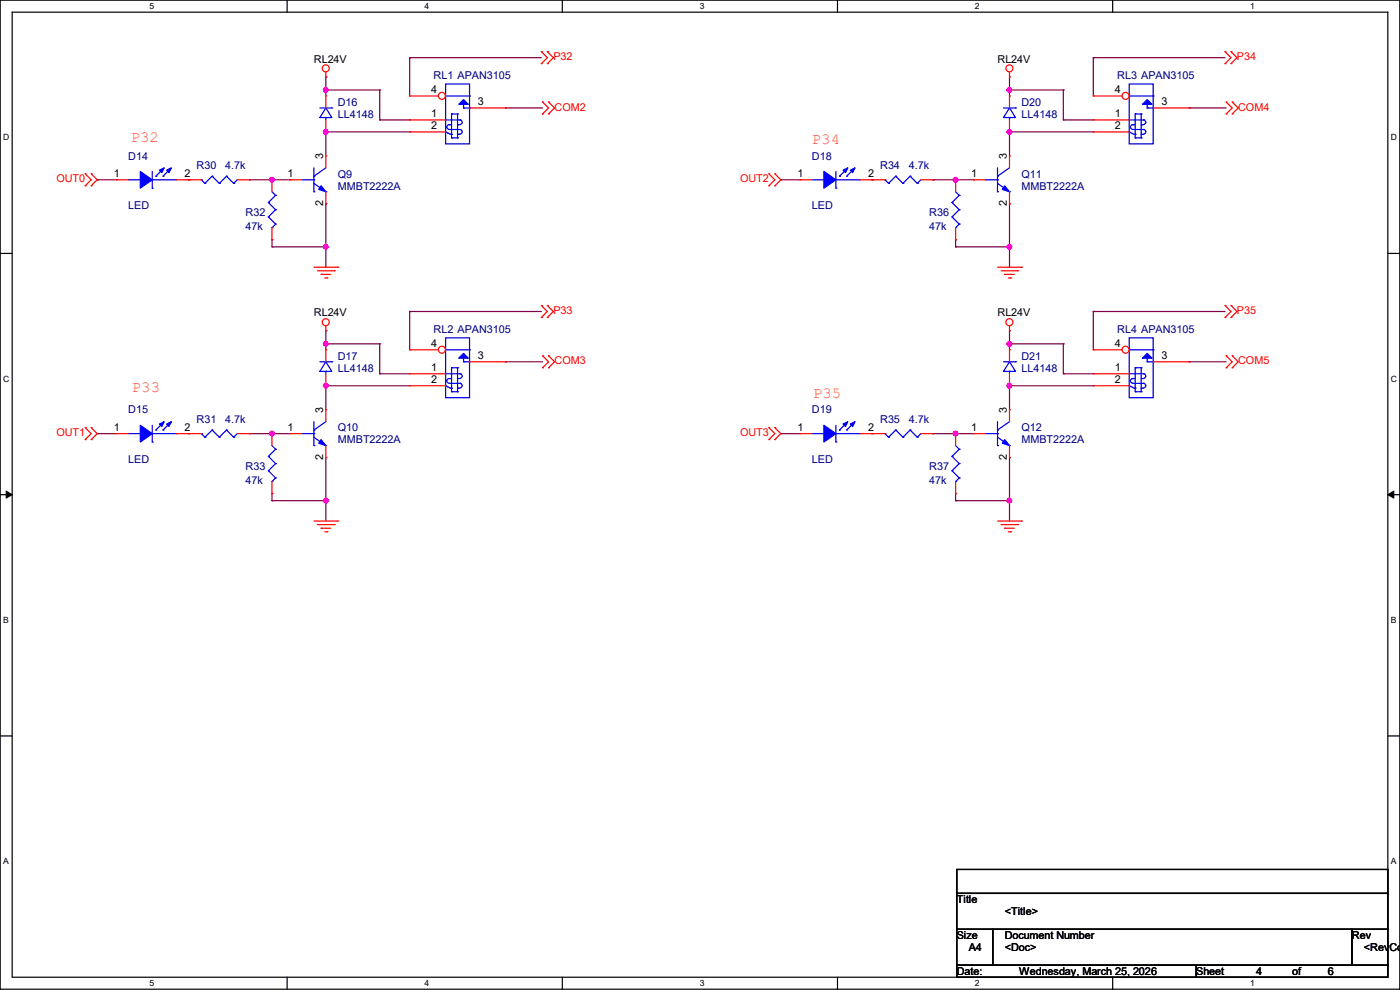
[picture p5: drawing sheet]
<svg xmlns="http://www.w3.org/2000/svg" width="297mm" height="210mm" viewBox="0 0 297 210" stroke-linecap="round" stroke-linejoin="round" font-family="sans-serif">
<path d="M0 0h297v209.8h-297zM2.6 2.6h291.8v204.7h-291.8z" fill="none" stroke="#000" stroke-width=".25"/>
<g fill="#fff">
<path d="M31.7 .3h1v2h-1z"/>
<path d="M31.7 207.6h1v1.9h-1z"/>
</g>
<path d="M60.9 0v2.6M60.9 207.3v2.5" fill="none" stroke="#000" stroke-width=".25"/>
<g fill="#fff">
<path d="M90.1 .3h1v2h-1z"/>
<path d="M90.1 207.6h1v1.9h-1z"/>
</g>
<path d="M119.3 0v2.6M119.3 207.3v2.5" fill="none" stroke="#000" stroke-width=".25"/>
<g fill="#fff">
<path d="M148.5 .3h.9v2h-.9z"/>
<path d="M148.5 207.6h.9v1.9h-.9z"/>
</g>
<path d="M177.7 0v2.6M177.7 207.3v2.5" fill="none" stroke="#000" stroke-width=".25"/>
<g fill="#fff">
<path d="M206.8 .3h1v2h-1z"/>
<path d="M206.8 207.6h1v1.9h-1z"/>
</g>
<path d="M236.1 0v2.6M236.1 207.3v2.5" fill="none" stroke="#000" stroke-width=".25"/>
<g fill="#fff">
<path d="M265.2 .3h1v2h-1z"/>
<path d="M265.2 207.6h1v1.9h-1z"/>
<path d="M.7 28.2h1.2v1.9h-1.2z"/>
<path d="M295.1 28.2h1.2v1.9h-1.2z"/>
<path d="M.7 79.3h1.2v2h-1.2z"/>
<path d="M295.1 79.3h1.2v2h-1.2z"/>
</g>
<path d="M0 53.8h2.6M294.4 53.8h2.6" fill="none" stroke="#000" stroke-width=".25"/>
<g fill="#fff">
<path d="M.7 130.5h1.2v2h-1.2z"/>
<path d="M295.1 130.5h1.1v2h-1.1z"/>
</g>
<path d="M0 104.9h2.6M294.4 104.9h2.6" fill="none" stroke="#000" stroke-width=".25"/>
<path d="M1.3 104.2l1.3 .7-1.3 .8zM294.4 104.9l1.3-.7v1.5z" fill="#000" stroke="#000" stroke-width=".21"/>
<g fill="#fff">
<path d="M.7 181.7h1.2v2h-1.2z"/>
<path d="M295.1 181.7h1.1v2h-1.1z"/>
</g>
<path d="M0 156.1h2.6M294.4 156.1h2.6M203 184.4h91.4v5.1h-91.4zM203 189.5h91.4v7.6h-91.4zM203 197.1h7.6v7.7h-7.6zM210.6 197.1h76.2v7.7h-76.2zM286.8 197.1h7.6v7.7h-7.6zM203 204.8h50.8v2.5h-50.8zM253.8 204.8h40.6v2.5h-40.6z" fill="none" stroke="#000" stroke-width=".25"/>
<g fill="none" stroke="#800040" stroke-width=".25">
<path d="M69.1 19.1h.1M69.1 16.3h.1M69.1 16.3v4.1M69.1 19.1h11.5M80.6 19.1h.1M80.6 19.1v6.3M86.9 12.2h.1M86.9 12.2v8.2M86.9 12.2h28M214.2 19.1h.1M214.2 16.3h.1M214.2 19.1h11.4"/>
<path d="M214.2 16.3v4.1M225.6 19.1h.1M225.6 19.1v6.3M231.9 12.2h.1M231.9 12.2h28M231.9 12.2v8.2M20.6 38.1h.1M20.6 38.1h4.1M39.9 38.1h.1M39.9 38.1h.3M52.9 38.1h.1M52.9 38.1h8.6"/>
<path d="M57.7 38.1h.1M69.1 28h.1M69.1 28v5.1M69.1 28h17.8M80.6 25.4h.1M80.6 25.4h6.3M107.2 22.9h.1M107.2 22.9h7.9M165.7 38.1h.1M165.7 38.1h4M185 38.1h.1M185 38.1h.2"/>
<path d="M197.9 38.1h.1M197.9 38.1h8.6M202.7 38.1h.1M214.2 28h.1M214.2 28h17.7M214.2 28v5.1M225.6 25.4h.1M225.6 25.4h6.3M252.3 22.9h.1M252.3 22.9h7.8M57.7 52.4h.1M57.7 50.8h.1"/>
<path d="M57.7 52.4h11.4M57.7 50.8v1.6M69.1 43.2h.1M69.1 52.4h.1M69.1 43.2v13.5M202.7 52.4h.1M202.7 50.8h.1M202.7 52.4h11.5M202.7 50.8v1.6M214.2 43.2h.1M214.2 52.4h.1M214.2 43.2v13.5"/>
<path d="M69.1 72.9h.1M69.1 70.1h.1M69.1 70.1v4.1M69.1 72.9h11.5M80.6 79.3h.1M80.6 72.9h.1M80.6 72.9v6.4M80.6 79.3h6.3M86.9 66.1h.1M86.9 66.1v8.1M86.9 66.1h28M107.2 76.8h.1"/>
<path d="M107.2 76.8h7.9M214.2 72.9h.1M214.2 70.1h.1M214.2 72.9h11.4M214.2 70.1v4.1M225.6 79.3h.1M225.6 72.9h.1M225.6 79.3h6.3M225.6 72.9v6.4M231.9 66.1h.1M231.9 66.1h28M231.9 66.1v8.1"/>
<path d="M252.3 76.8h.1M252.3 76.8h7.8M20.6 92h.1M20.6 92h4.1M39.9 92h.1M39.9 92h.3M52.9 92h.1M52.9 92h8.6M57.7 92h.1M69.1 97.1h.1M69.1 81.8h.1M69.1 81.8v5.1"/>
<path d="M69.1 97.1v13.4M69.1 81.8h17.8M165.7 92h.1M165.7 92h4M185 92h.1M185 92h.2M197.9 92h.1M197.9 92h8.6M202.7 92h.1M214.2 97.1h.1M214.2 81.8h.1M214.2 81.8h17.7"/>
<path d="M214.2 81.8v5.1M214.2 97.1v13.4M57.7 106.2h.1M57.7 104.7h.1M57.7 104.7v1.5M57.7 106.2h11.4M69.1 106.2h.1M202.7 106.2h.1M202.7 104.7h.1M202.7 106.2h11.5M202.7 104.7v1.5M214.2 106.2h.1"/>
</g>
<g fill="#f0f" stroke="#f0f" stroke-width=".25">
<circle cx="69.1" cy="52.3" r=".49"/>
<circle cx="57.7" cy="38.1" r=".49"/>
<circle cx="69.1" cy="28" r=".49"/>
<circle cx="69.1" cy="19.1" r=".49"/>
<circle cx="69.1" cy="106.2" r=".49"/>
<circle cx="57.7" cy="92" r=".49"/>
<circle cx="69.1" cy="81.8" r=".49"/>
<circle cx="69.1" cy="72.9" r=".49"/>
<circle cx="214.1" cy="52.3" r=".49"/>
<circle cx="202.7" cy="38.1" r=".49"/>
<circle cx="214.1" cy="28" r=".49"/>
<circle cx="214.1" cy="19.1" r=".49"/>
<circle cx="214.1" cy="106.2" r=".49"/>
<circle cx="202.7" cy="92" r=".49"/>
<circle cx="214.1" cy="81.8" r=".49"/>
<circle cx="214.1" cy="72.9" r=".49"/>
</g>
<g fill="none" stroke="#f00" stroke-width=".25">
<path d="M69.1 16.3h.1M69.1 15.3v1M114.9 13.5h.1M114.9 11h.1M114.9 11l1.2 1.2-1.2 1.3M116.1 13.5h.1M116.1 11h.1M116.1 11l1.3 1.2-1.3 1.3M214.2 16.3h.1M214.2 15.3v1M259.9 13.5h.1M259.9 11h.1"/>
<path d="M259.9 11l1.3 1.2-1.3 1.3M261.2 13.5h.1M261.2 11h.1M261.2 11l1.2 1.2-1.2 1.3M18.1 36.9h.1M18.1 39.4h.1M18.1 36.9l1.2 1.2-1.2 1.3M19.3 39.4h.1M19.3 36.9h.1M19.3 36.9l1.3 1.2-1.3 1.3M57.7 38.1h.1M57.7 38.1v2.6"/>
<path d="M69.1 28h.1M69.1 20.4h.1M69.1 20.4v2.5M69.1 25.4v2.6M115.1 24.2h.1M115.1 21.6h.1M115.1 21.6l1.3 1.3-1.3 1.3M116.4 24.2h.1M116.4 21.6h.1M116.4 21.6l1.2 1.3-1.2 1.3M163.1 36.9h.1M163.1 39.4h.1"/>
<path d="M163.1 36.9l1.3 1.2-1.3 1.3M164.4 39.4h.1M164.4 36.9h.1M164.4 36.9l1.3 1.2-1.3 1.3M202.7 38.1h.1M202.7 38.1v2.6M214.2 28h.1M214.2 20.4h.1M214.2 20.4v2.5M214.2 25.4v2.6M260.1 24.2h.1M260.1 21.6h.1"/>
<path d="M260.1 21.6l1.3 1.3-1.3 1.3M261.4 24.2h.1M261.4 21.6h.1M261.4 21.6l1.3 1.3-1.3 1.3M57.7 50.8h.1M57.7 48.3v2.5M66.6 56.7h5.1M67.4 57.4h3.5M68.1 58.2h.1M68.1 58.2h2M68.9 59h.5M69.4 59h.1"/>
<path d="M70.9 57.4h.1M71.7 56.7h.1M202.7 50.8h.1M202.7 48.3v2.5M211.6 56.7h5.1M212.4 57.4h3.5M213.1 58.2h.1M213.1 58.2h2.1M213.9 59h.5M214.4 59h.1M215.9 57.4h.1M216.7 56.7h.1"/>
<path d="M69.1 70.1h.1M69.1 69.1v1M114.9 67.4h.1M114.9 64.8h.1M114.9 64.8l1.2 1.3-1.2 1.3M115.1 78h.1M115.1 75.5h.1M115.1 75.5l1.3 1.3-1.3 1.2M116.1 67.4h.1M116.1 64.8h.1M116.1 64.8l1.3 1.3-1.3 1.3M116.4 78h.1"/>
<path d="M116.4 75.5h.1M116.4 75.5l1.2 1.3-1.2 1.2M214.2 70.1h.1M214.2 74.2h.1M214.2 69.1v1M214.2 74.2v2.6M214.2 79.3v2.5M259.9 67.4h.1M259.9 64.8h.1M259.9 64.8l1.3 1.3-1.3 1.3M260.1 78h.1M260.1 75.5h.1"/>
<path d="M260.1 75.5l1.3 1.3-1.3 1.2M261.2 67.4h.1M261.2 64.8h.1M261.2 64.8l1.2 1.3-1.2 1.3M261.4 78h.1M261.4 75.5h.1M261.4 75.5l1.3 1.3-1.3 1.2M18.1 90.7h.1M18.1 93.3h.1M18.1 90.7l1.2 1.3-1.2 1.3M19.3 93.3h.1M19.3 90.7h.1"/>
<path d="M19.3 90.7l1.3 1.3-1.3 1.3M163.1 90.7h.1M163.1 93.3h.1M163.1 90.7l1.3 1.3-1.3 1.3M164.4 93.3h.1M164.4 90.7h.1M164.4 90.7l1.3 1.3-1.3 1.3M202.7 92h.1M202.7 92v2.5M214.2 81.8h.1M66.6 110.5h5.1M67.4 111.3h3.5"/>
<path d="M68.1 112.1h.1M68.1 112.1h2M68.9 112.8h.5M69.4 112.8h.1M70.9 111.3h.1M71.7 110.5h.1M202.7 104.7h.1M202.7 102.2v2.5M211.6 110.5h5.1M212.4 111.3h3.5M213.1 112.1h.1M213.1 112.1h2.1"/>
<path d="M213.9 112.8h.5M214.4 112.8h.1M215.9 111.3h.1M216.7 110.5h.1"/>
<circle cx="69.1" cy="14.5" r=".74"/>
<circle cx="214.1" cy="14.5" r=".74"/>
<circle cx="69.1" cy="68.3" r=".74"/>
<circle cx="214.1" cy="68.3" r=".74"/>
</g>
<g fill="none" stroke="#00f" stroke-width=".25">
<path d="M67.9 22.9h2.5M69.1 22.9l1.3 2h-2.5zM69.1 24.9h.1M69.1 24.9v.5M70.4 22.9h.1M212.9 22.9h2.5M214.2 22.9l1.2 2h-2.5zM214.2 24.9h.1M214.2 24.9v.5M215.4 22.9h.1M56.9 43h.1M56.9 46h.1"/>
<path d="M56.9 43l1.6 1.5M56.9 46l1.6 1.5M57.7 48.3h.1M57.7 40.7l.8 .7M58.5 41.4h.1M58.5 44.5h.1M58.5 47.5h.1M58.5 41.4l-1.6 1.6M58.5 44.5l-1.6 1.5M58.5 47.5l-.8 .8M202 43h.1M202 46h.1"/>
<path d="M202 43l1.5 1.5M202 46l1.5 1.5M202.7 48.3h.1M202.7 40.7l.8 .7M203.5 41.4h.1M203.5 44.5h.1M203.5 47.5h.1M203.5 41.4l-1.5 1.6M203.5 44.5l-1.5 1.5M203.5 47.5l-.8 .8M94.5 71.7h5.1v12.7h-5.1zM94.5 74.2h5.1"/>
<path d="M94.5 79.3h3.1M95.8 78h.1M95.8 78v5.1M95.8 78h1.3M97.1 78h.1M97.1 78v5.1M97.6 79.3h.1M97.6 79.3a.49 .49 0 0 1 .4 .5 .49 .49 0 0 1-.4 .5M98.3 76.8h.1M98.3 76.8h1.3M98.3 76v.8M99.6 74.2h.1"/>
<path d="M99.6 76.8h.1M212.9 76.8h2.5M214.2 76.8l1.2 2h-2.5zM214.2 78.8h.1M214.2 78.8v.5M215.4 76.8h.1M94.5 81.8l.5 .3M95.1 82l.7 .3M95.3 80.3a.49 .49 0 0 0-.5 .5 .49 .49 0 0 0 .5 .5M95.3 80.3h.1M95.3 80.3h.5M95.3 81.3h2.3"/>
<path d="M95.8 83.1h.1M95.8 82.3h.1M95.8 83.1h1.3M97.1 83.1h.1M97.1 80.3h.1M97.1 82.3h.1M97.1 80.3h.5M97.6 81.3h.1M97.6 81.3a.49 .49 0 0 1 .4 .5 .49 .49 0 0 1-.4 .5h-.5M202 96.8h.1M202 99.9h.1M202 96.8l1.5 1.5"/>
<path d="M202 99.9l1.5 1.5M202.7 94.5l.8 .8M203.5 95.3h.1M203.5 98.3h.1M203.5 95.3l-1.5 1.5M203.5 98.3l-1.5 1.6M202.7 102.2h.1M203.5 101.4h.1M203.5 101.4l-.8 .8"/>
</g>
<path d="M98.3 75l1.1 1h-2.1z" fill="#00f" stroke="#00f" stroke-width=".25"/>
<circle cx="93.7" cy="74.2" r=".74" fill="#fff" stroke="#f00" stroke-width=".25"/>
<g fill="none" stroke="#f00" stroke-width=".25">
<path d="M24.7 38.1h.1M24.7 38.1h2.5M37.4 38.1h2.5M39.9 38.1h.1M61.5 38.1h.1M61.5 38.1h2.6M69.1 33.1h.1M69.1 33.1v2.5M169.7 38.1h.1M169.7 38.1h2.6M182.4 38.1h2.6M185 38.1h.1"/>
<path d="M206.5 38.1h.1M206.5 38.1h2.6M214.2 33.1h.1M214.2 33.1v2.5M69.1 43.2h.1M69.1 40.7v2.5M214.2 43.2h.1M214.2 40.7v2.5M69.1 74.2h.1M69.1 74.2v2.6M69.1 79.3v2.5M86.9 74.2h.1"/>
<path d="M86.9 79.3h.1M86.9 74.2h6.1M86.9 79.3h7.6M99.6 76.8h7.6M107.2 76.8h.1M40.2 92h.1M40.2 92h2.5M50.3 92h2.6M52.9 92h.1M57.7 92h.1M57.7 92v2.5M69.1 81.8h.1"/>
<path d="M86.9 81.8h.1M86.9 81.8h7.6M169.7 92h.1M169.7 92h2.6M182.4 92h2.6M185 92h.1M206.5 92h.1M206.5 92h2.6M214.2 86.9h.1M214.2 97.1h.1M214.2 86.9v2.6M214.2 94.5v2.6"/>
<path d="M57.7 104.7h.1M57.7 102.2v2.5"/>
</g>
<g fill="#00f" stroke="#00f" stroke-width=".25">
<path d="M213.1 39.4l1.1 1.3-1.6-.5z"/>
<path d="M68.1 39.4l1 1.3-1.5-.5z"/>
<path d="M213.1 93.3l1.1 1.2-1.6-.5z"/>
<path d="M242.4 22.1l1-1 1 1z"/>
<path d="M174.8 36.4l2.5 1.7-2.5 1.8z" fill-rule="evenodd"/>
<path d="M180.4 36.1l1-.5-.5 1z" fill-rule="evenodd"/>
<path d="M178.9 36.1l1-.5-.5 1z" fill-rule="evenodd"/>
<path d="M29.8 36.4l2.5 1.7-2.5 1.8z" fill-rule="evenodd"/>
<path d="M35.3 36.1l1.1-.5-.5 1z" fill-rule="evenodd"/>
<path d="M33.8 36.1l1-.5-.5 1z" fill-rule="evenodd"/>
<path d="M174.8 90.2l2.5 1.8-2.5 1.8z" fill-rule="evenodd"/>
<path d="M180.4 90l1-.5-.5 1z" fill-rule="evenodd"/>
<path d="M178.9 90l1-.5-.5 1z" fill-rule="evenodd"/>
</g>
<g fill="none" stroke="#00f" stroke-width=".25">
<path d="M239.6 17.8h5v12.7h-5zM27.2 38.1h2.6M29.8 38.1h.1M32.3 39.9h.1M32.3 38.1h5.1M32.3 36.4v3.5M33.1 37.4h.1M34.6 37.4h.1M34.6 35.9l-1.5 1.5M36.1 35.9l-1.5 1.5M37.4 38.1h.1M64.1 38.1h2.5"/>
<path d="M66.6 37.4h.1M66.6 38.1h.1M66.6 38.9l2.5 1.8M66.6 35.6v5.1M69.1 35.6l-2.5 1.8M172.3 38.1h2.5M174.8 38.1h.1M177.3 39.9h.1M177.3 38.1h5.1M177.3 36.4v3.5M178.1 37.4h.1M179.6 37.4h.1"/>
<path d="M179.6 35.9l-1.5 1.5M181.1 35.9l-1.5 1.5M182.4 38.1h.1M209.1 38.1h2.5M211.6 37.4h.1M211.6 38.1h.1M211.6 38.9l2.6 1.8M211.6 35.6v5.1M214.2 35.6l-2.6 1.8M239.6 28l.4 .3M239.6 20.4h5M239.6 25.4h3"/>
<path d="M240.1 28.2l.5 .2M240.3 26.5a.49 .49 0 0 0-.5 .4 .49 .49 0 0 0 .5 .5M240.3 26.5h.1M240.3 26.5h.5M240.3 27.5h2.3M240.6 28.5h.2M240.8 29.3h.1M240.8 24.2h.1M240.8 28.5h.1M240.8 24.2v5.1M240.8 29.3h1.3M240.8 24.2h1.3"/>
<path d="M242.1 29.3h.1M242.1 24.2h.1M242.1 26.5h.1M242.1 28.5h.1M242.1 24.2v5.1M242.1 26.5h.5M242.1 28.5h.5M242.6 25.4h.1M242.6 27.5h.1M242.6 25.4a.49 .49 0 0 1 .5 .5 .49 .49 0 0 1-.5 .5M242.6 27.5a.49 .49 0 0 1 .5 .5 .49 .49 0 0 1-.5 .4M243.4 22.9h.1"/>
<path d="M243.4 22.1v.8M243.4 22.9h1.2M244.6 20.4h.1M244.6 22.9h.1M66.6 40.7h.1M69.1 40.7h.1M211.6 40.7h.1M214.2 40.7h.1M67.9 76.8h2.5M69.1 76.8l1.3 2h-2.5zM69.1 78.8h.1M69.1 78.8v.5"/>
<path d="M70.4 76.8h.1M42.7 92h.1M42.7 92l.8 .8M43.5 92.8h.1M45 91.2h.1M45 91.2l1.5 1.6M45 91.2l-1.5 1.6M46.5 92.8h.1M48 91.2h.1M48 91.2l1.6 1.6M48 91.2l-1.5 1.6M49.6 92.8h.1"/>
<path d="M50.3 92l-.7 .8M56.9 96.8h.1M56.9 99.9h.1M56.9 96.8l1.6 1.5M56.9 99.9l1.6 1.5M57.7 94.5l.8 .8M58.5 95.3h.1M58.5 98.3h.1M58.5 95.3l-1.6 1.5M58.5 98.3l-1.6 1.6M172.3 92h2.5M174.8 92h.1"/>
<path d="M177.3 93.8h.1M177.3 92h5.1M177.3 90.2v3.6M178.1 91.2h.1M179.6 91.2h.1M179.6 89.7l-1.5 1.5M181.1 89.7l-1.5 1.5M182.4 92h.1M209.1 92h2.5M211.6 91.2h.1M211.6 94.5h.1M211.6 92h.1"/>
<path d="M211.6 89.5v5M211.6 92.8l2.6 1.7M214.2 94.5h.1M214.2 89.5l-2.6 1.7M57.7 102.2h.1M58.5 101.4h.1M58.5 101.4l-.8 .8"/>
</g>
<circle cx="238.8" cy="20.3" r=".74" fill="#fff" stroke="#f00" stroke-width=".25"/>
<g fill="none" stroke="#f00" stroke-width=".25">
<path d="M185.2 38.1h.1M185.2 38.1h2.5M195.4 38.1h2.5M197.9 38.1h.1M231.9 20.4h.1M231.9 25.4h.1M231.9 28h.1M231.9 20.4h6.1M231.9 25.4h7.7M231.9 28h7.7M244.6 22.9h7.7M252.3 22.9h.1"/>
<path d="M61.5 92h.1M61.5 92h2.6M69.1 86.9h.1M69.1 97.1h.1M69.1 86.9v2.6M69.1 94.5v2.6"/>
</g>
<g fill="#00f" stroke="#00f" stroke-width=".25">
<path d="M68.1 93.3l1 1.2-1.5-.5z"/>
<path d="M98.3 21.1l1.1 1h-2.1z"/>
</g>
<g fill="none" stroke="#00f" stroke-width=".25">
<path d="M94.5 17.8h5.1v12.7h-5.1zM94.5 28l.5 .3M94.5 20.4h5.1M94.5 25.4h3.1M95.1 28.2l.4 .2M95.3 26.5a.49 .49 0 0 0-.5 .4 .49 .49 0 0 0 .5 .5M95.3 26.5h.1M95.3 26.5h.5M95.3 27.5h2.3M95.5 28.5h.3M95.8 29.3h.1M95.8 24.2h.1"/>
<path d="M95.8 28.5h.1M95.8 24.2v5.1M95.8 29.3h1.3M95.8 24.2h1.3M97.1 29.3h.1M97.1 24.2h.1M97.1 26.5h.1M97.1 28.5h.1M97.1 24.2v5.1M97.1 26.5h.5M97.1 28.5h.5M97.6 25.4h.1"/>
<path d="M97.6 27.5h.1M97.6 25.4a.49 .49 0 0 1 .4 .5 .49 .49 0 0 1-.4 .5M97.6 27.5a.49 .49 0 0 1 .4 .5 .49 .49 0 0 1-.4 .4M98.3 22.9h.1M98.3 22.1v.8M98.3 22.9h1.3M99.6 20.4h.1M99.6 22.9h.1M187.7 38.1h.1M187.7 38.1l.8 .8M188.5 38.9h.1M190 37.4h.1"/>
<path d="M190 37.4l1.6 1.5M190 37.4l-1.5 1.5M191.6 38.9h.1M193.1 37.4h.1M193.1 37.4l1.5 1.5M193.1 37.4l-1.5 1.5M194.6 38.9h.1M195.4 38.1l-.8 .8M64.1 92h2.5M66.6 91.2h.1M66.6 94.5h.1M66.6 92h.1"/>
<path d="M66.6 92.8l2.5 1.7M66.6 89.5v5M69.1 94.5h.1M69.1 89.5l-2.5 1.7"/>
</g>
<circle cx="93.7" cy="20.3" r=".74" fill="#fff" stroke="#f00" stroke-width=".25"/>
<path d="M86.9 20.4h.1M86.9 25.4h.1M86.9 28h.1M86.9 20.4h6.1M86.9 25.4h7.6M86.9 28h7.6M99.6 22.9h7.6M107.2 22.9h.1" fill="none" stroke="#f00" stroke-width=".25"/>
<path d="M243.4 75l1 1h-2z" fill="#00f" stroke="#00f" stroke-width=".25"/>
<g fill="none" stroke="#00f" stroke-width=".25">
<path d="M239.6 71.7h5v12.7h-5zM239.6 74.2h5M239.6 79.3h3M240.8 78h.1M240.8 78v5.1M240.8 78h1.3M242.1 78h.1M242.1 78v5.1M242.6 79.3h.1M242.6 79.3a.49 .49 0 0 1 .5 .5 .49 .49 0 0 1-.5 .5M243.4 76.8h.1M243.4 76v.8"/>
<path d="M243.4 76.8h1.2M244.6 74.2h.1M244.6 76.8h.1M239.6 81.8l.4 .3M240.1 82l.7 .3M240.3 80.3a.49 .49 0 0 0-.5 .5 .49 .49 0 0 0 .5 .5M240.3 80.3h.1M240.3 80.3h.5M240.3 81.3h2.3M240.8 83.1h.1M240.8 82.3h.1M240.8 83.1h1.3"/>
<path d="M242.1 83.1h.1M242.1 80.3h.1M242.1 82.3h.1M242.1 80.3h.5M242.6 81.3h.1M242.6 81.3a.49 .49 0 0 1 .5 .5 .49 .49 0 0 1-.5 .5h-.5"/>
</g>
<circle cx="238.8" cy="74.2" r=".74" fill="#fff" stroke="#f00" stroke-width=".25"/>
<g fill="none" stroke="#f00" stroke-width=".25">
<path d="M40.2 38.1h.1M40.2 38.1h2.5M50.3 38.1h2.6M52.9 38.1h.1M231.9 74.2h.1M231.9 79.3h.1M231.9 74.2h6.1M231.9 79.3h7.7M244.6 76.8h7.7M252.3 76.8h.1M24.7 92h.1M24.7 92h2.5"/>
<path d="M37.4 92h2.5M39.9 92h.1M185.2 92h.1M185.2 92h2.5M195.4 92h2.5M197.9 92h.1M231.9 81.8h.1M231.9 81.8h7.7"/>
</g>
<g fill="none" stroke="#00f" stroke-width=".25">
<path d="M42.7 38.1h.1M42.7 38.1l.8 .8M43.5 38.9h.1M45 37.4h.1M45 37.4l1.5 1.5M45 37.4l-1.5 1.5M46.5 38.9h.1M48 37.4h.1M48 37.4l1.6 1.5M48 37.4l-1.5 1.5M49.6 38.9h.1M50.3 38.1l-.7 .8"/>
<path d="M27.2 92h2.6M29.8 92h.1M32.3 93.8h.1M32.3 90.2v3.6M32.3 92h5.1M33.1 91.2h.1M34.6 91.2h.1M34.6 89.7l-1.5 1.5M36.1 89.7l-1.5 1.5M37.4 92h.1M187.7 92h.1M187.7 92l.8 .8"/>
<path d="M188.5 92.8h.1M190 91.2h.1M190 91.2l1.6 1.6M190 91.2l-1.5 1.6M191.6 92.8h.1M193.1 91.2h.1M193.1 91.2l1.5 1.6M193.1 91.2l-1.5 1.6M194.6 92.8h.1M195.4 92l-.8 .8"/>
</g>
<g fill="#00f" stroke="#00f" stroke-width=".25">
<path d="M29.8 90.2l2.5 1.8-2.5 1.8z" fill-rule="evenodd"/>
<path d="M35.3 90l1.1-.5-.5 1z" fill-rule="evenodd"/>
<path d="M33.8 90l1-.5-.5 1z" fill-rule="evenodd"/>
</g>
<g fill="#f0f" stroke="#f0f" stroke-width=".25">
<circle cx="69.1" cy="52.3" r=".49"/>
<circle cx="57.7" cy="38.1" r=".49"/>
<circle cx="69.1" cy="28" r=".49"/>
<circle cx="69.1" cy="19.1" r=".49"/>
<circle cx="69.1" cy="106.2" r=".49"/>
<circle cx="57.7" cy="92" r=".49"/>
<circle cx="69.1" cy="81.8" r=".49"/>
<circle cx="69.1" cy="72.9" r=".49"/>
<circle cx="214.1" cy="52.3" r=".49"/>
<circle cx="202.7" cy="38.1" r=".49"/>
<circle cx="214.1" cy="28" r=".49"/>
<circle cx="214.1" cy="19.1" r=".49"/>
<circle cx="214.1" cy="106.2" r=".49"/>
<circle cx="202.7" cy="92" r=".49"/>
<circle cx="214.1" cy="81.8" r=".49"/>
<circle cx="214.1" cy="72.9" r=".49"/>
</g>
<g font-size="3.3" fill="#ff8000">
<text x="27.7" y="30.1">P32</text>
<text x="172.3" y="30.6">P34</text>
<text x="28" y="83.2">P33</text>
<text x="172.5" y="84.5">P35</text>
</g>
<g font-size="2.3">
<text x="66.6" y="13.3">RL24V</text>
<text x="211.6" y="13.3">RL24V</text>
<text x="91.5" y="19.8">4</text>
<text x="101.4" y="22.4">3</text>
<text x="236.5" y="19.8">4</text>
<text x="246.4" y="22.4">3</text>
<text x="91.5" y="24.9">1</text>
<text x="91.5" y="27.4">2</text>
<text x="236.5" y="24.9">1</text>
<text x="236.5" y="27.4">2</text>
<text x="68.6" y="33.8" transform="rotate(-90 68.6 33.8)">3</text>
<text x="213.6" y="33.8" transform="rotate(-90 213.6 33.8)">3</text>
<text x="24.2" y="37.6">1</text>
<text x="39.2" y="37.6">2</text>
<text x="61" y="37.6">1</text>
<text x="169.2" y="37.6">1</text>
<text x="184.2" y="37.6">2</text>
<text x="206" y="37.6">1</text>
<text x="68.6" y="43.7" transform="rotate(-90 68.6 43.7)">2</text>
<text x="213.6" y="43.7" transform="rotate(-90 213.6 43.7)">2</text>
<text x="66.6" y="67.1">RL24V</text>
<text x="211.6" y="67.1">RL24V</text>
<text x="91.5" y="73.7">4</text>
<text x="101.4" y="76.2">3</text>
<text x="236.5" y="73.7">4</text>
<text x="246.4" y="76.2">3</text>
<text x="91.5" y="78.7">1</text>
<text x="91.5" y="81.3">2</text>
<text x="236.5" y="78.7">1</text>
<text x="236.5" y="81.3">2</text>
<text x="68.6" y="87.7" transform="rotate(-90 68.6 87.7)">3</text>
<text x="213.6" y="87.7" transform="rotate(-90 213.6 87.7)">3</text>
<text x="24.2" y="91.4">1</text>
<text x="39.2" y="91.4">2</text>
<text x="61" y="91.4">1</text>
<text x="169.2" y="91.4">1</text>
<text x="184.2" y="91.4">2</text>
<text x="206" y="91.4">1</text>
<text x="68.6" y="97.6" transform="rotate(-90 68.6 97.6)">2</text>
<text x="213.6" y="97.6" transform="rotate(-90 213.6 97.6)">2</text>
<text x="203" y="191.6">Title</text>
<text x="213.2" y="194.1">&lt;Title&gt;</text>
<text x="203" y="199.2">Size</text>
<text x="205.5" y="201.8">A4</text>
<text x="213.1" y="199.2">Document Number</text>
<text x="213.2" y="201.8">&lt;Doc&gt;</text>
<text x="286.8" y="199.2">Rev</text>
<text x="289.4" y="201.8">&lt;RevCod</text>
<text x="203" y="206.8">Date:</text>
<text x="216.2" y="206.8">Wednesday, March 25, 2026</text>
<text x="253.8" y="206.8">Sheet</text>
<text x="266.5" y="206.8">4</text>
<text x="274.1" y="206.8">of</text>
<text x="281.7" y="206.8">6</text>
</g>
<g font-size="2.3" fill="#000080">
<text x="92" y="16.8">RL1 APAN3105</text>
<text x="237" y="16.8">RL3 APAN3105</text>
<text x="71.7" y="22.4">D16</text>
<text x="216.7" y="22.4">D20</text>
<text x="71.7" y="25">LL4148</text>
<text x="216.7" y="25">LL4148</text>
<text x="27.2" y="33.9">D14</text>
<text x="41.7" y="35.9">R30</text>
<text x="47.8" y="35.9">4.7k</text>
<text x="172.3" y="33.9">D18</text>
<text x="186.7" y="35.9">R34</text>
<text x="192.8" y="35.9">4.7k</text>
<text x="71.7" y="37.7">Q9</text>
<text x="71.7" y="40.2">MMBT2222A</text>
<text x="216.7" y="37.7">Q11</text>
<text x="216.7" y="40.2">MMBT2222A</text>
<text x="27.2" y="44.3">LED</text>
<text x="52.1" y="45.8">R32</text>
<text x="172.3" y="44.3">LED</text>
<text x="197.1" y="45.8">R36</text>
<text x="52.1" y="48.9">47k</text>
<text x="197.1" y="48.9">47k</text>
<text x="92" y="70.7">RL2 APAN3105</text>
<text x="237" y="70.7">RL4 APAN3105</text>
<text x="71.7" y="76.3">D17</text>
<text x="216.7" y="76.3">D21</text>
<text x="71.7" y="78.8">LL4148</text>
<text x="216.7" y="78.8">LL4148</text>
<text x="27.2" y="87.7">D15</text>
<text x="41.7" y="89.7">R31</text>
<text x="47.8" y="89.7">4.7k</text>
<text x="172.3" y="87.7">D19</text>
<text x="186.7" y="89.7">R35</text>
<text x="192.8" y="89.7">4.7k</text>
<text x="71.7" y="91.5">Q10</text>
<text x="71.7" y="94.1">MMBT2222A</text>
<text x="216.7" y="91.5">Q12</text>
<text x="216.7" y="94.1">MMBT2222A</text>
<text x="27.2" y="98.1">LED</text>
<text x="52.1" y="99.7">R33</text>
<text x="172.3" y="98.1">LED</text>
<text x="197.1" y="99.7">R37</text>
<text x="52.1" y="102.7">47k</text>
<text x="197.1" y="102.7">47k</text>
</g>
<g font-size="2.3" fill="#f00">
<text x="117.4" y="12.8">P32</text>
<text x="262.4" y="12.8">P34</text>
<text x="117.6" y="23.5">COM2</text>
<text x="262.7" y="23.5">COM4</text>
<text x="12" y="38.7">OUT0</text>
<text x="157" y="38.7">OUT2</text>
<text x="117.4" y="66.6">P33</text>
<text x="262.4" y="66.6">P35</text>
<text x="117.6" y="77.3">COM3</text>
<text x="262.7" y="77.3">COM5</text>
<text x="12" y="92.5">OUT1</text>
<text x="157" y="92.5">OUT3</text>
</g>
<g font-size="1.8">
<text x="31.7" y="1.9">5</text>
<text x="90.1" y="1.9">4</text>
<text x="148.5" y="1.9">3</text>
<text x="206.8" y="1.9">2</text>
<text x="265.2" y="1.9">1</text>
<text x=".7" y="29.8">D</text>
<text x="295.1" y="29.8">D</text>
<text x=".7" y="80.9">C</text>
<text x="295.1" y="80.9">C</text>
<text x=".7" y="132.1">B</text>
<text x="295.1" y="132.1">B</text>
<text x=".7" y="183.3">A</text>
<text x="295.1" y="183.3">A</text>
<text x="31.7" y="209.2">5</text>
<text x="90.1" y="209.2">4</text>
<text x="148.5" y="209.2">3</text>
<text x="206.8" y="209.2">2</text>
<text x="265.2" y="209.2">1</text>
</g>
</svg>
